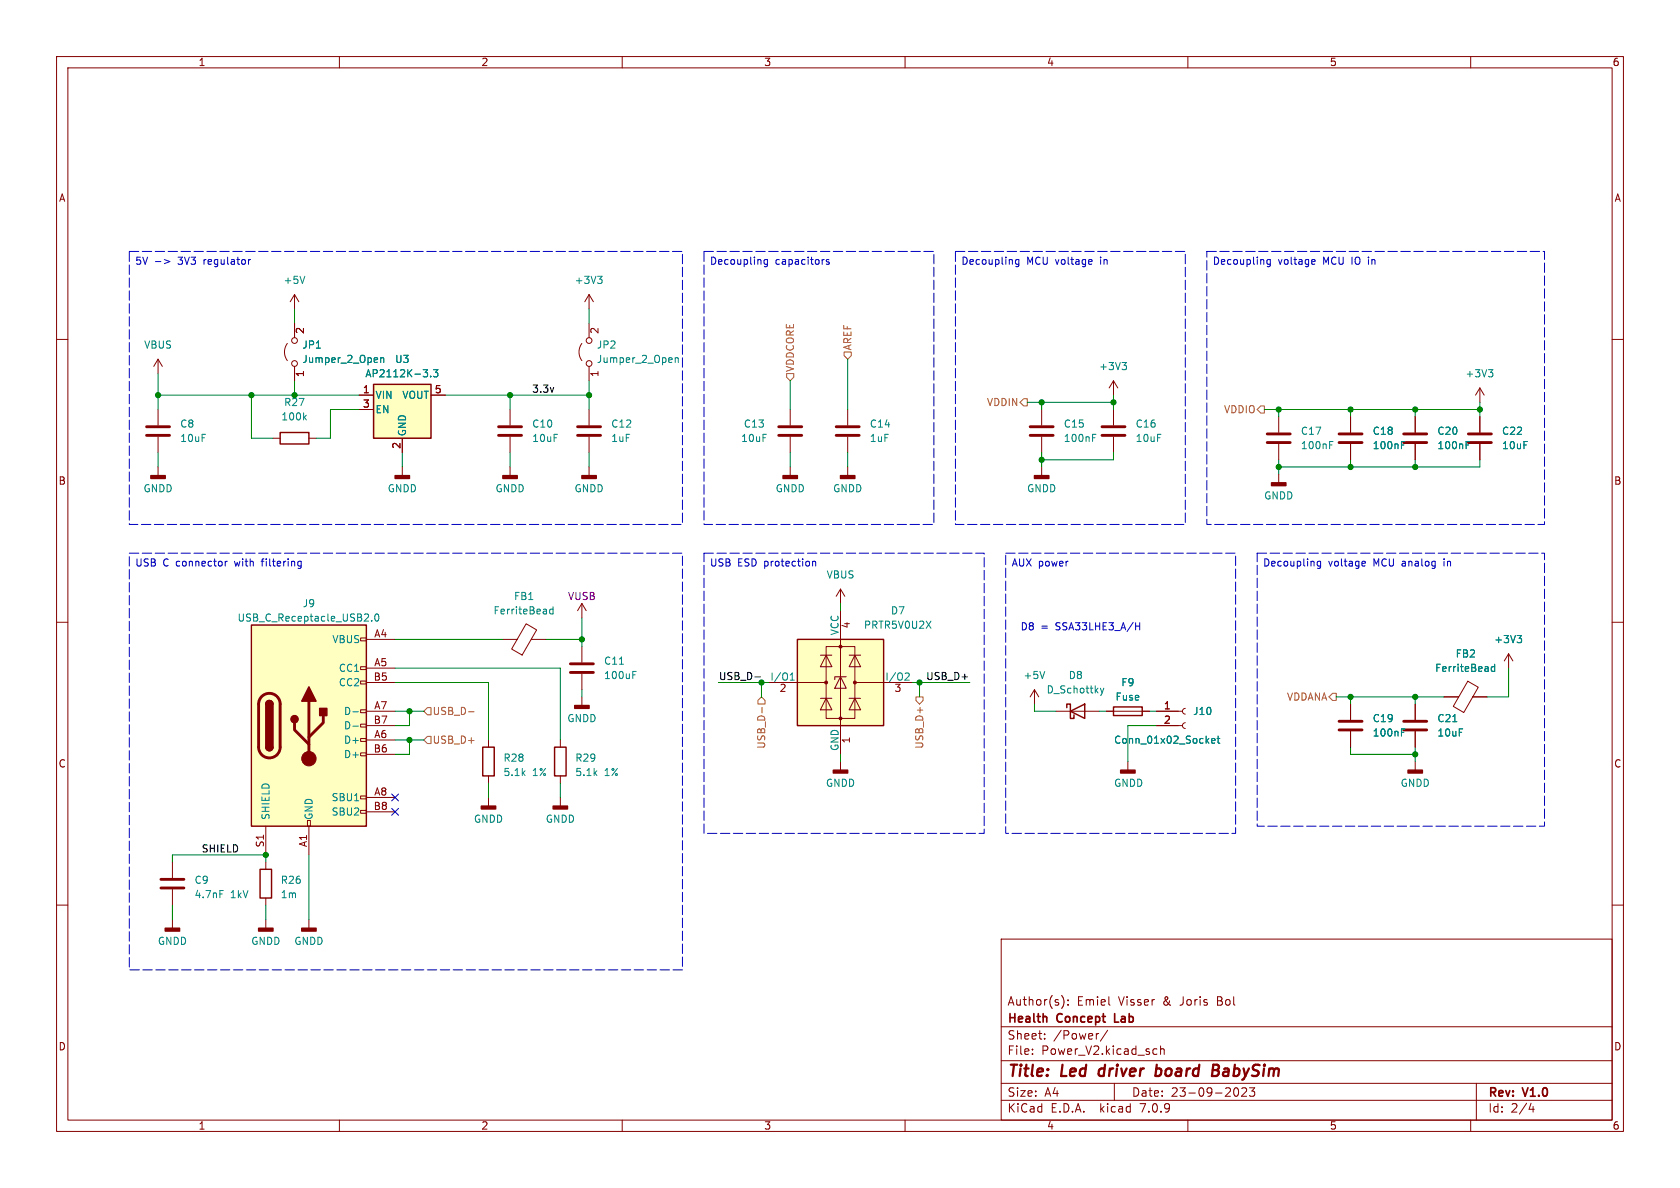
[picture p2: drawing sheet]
<svg xmlns="http://www.w3.org/2000/svg" width="297mm" height="210mm" viewBox="0 0 297 210" stroke-linecap="round" stroke-linejoin="round" font-family="sans-serif">
<g fill="none" stroke="#840000" stroke-width=".18">
<path d="M10 10h277v190h-277zM12 12h273v186h-273zM60 10v2M110 10v2M160 10v2M210 10v2M260 10v2M10 60h2M52.1 52.1l-.8 1.2M52.1 52.1v2.5M52.1 57.2v2.5M52.1 52.1l.7 1.2"/>
<path d="M104.1 52.1v2.5M104.1 57.2v2.5M104.1 52.1l-.7 1.2M104.1 52.1l.8 1.2M285 60h2M27.9 63.5v2.5M27.9 72.4v2.8M27.9 77.2v2.8M27.9 63.5l-.7 1.3M27.9 63.5l.8 1.3M48.3 77.5h1.2M50.8 60.7a2.54 2.54 0 0 0 0 3.1"/>
<path d="M52.1 64.8v2.5M54.6 77.5h1.3M63.5 69.9h2.5M63.5 72.4h2.5M71.1 77.5v2.5M76.2 69.9h2.5M90.2 72.4v2.8M90.2 77.2v2.8M102.9 60.7a2.54 2.54 0 0 0 0 3.1M104.1 64.8v2.5M104.1 72.4v2.8M104.1 77.2v2.8"/>
<path d="M139.7 72.4v2.8M139.7 77.2v2.8M149.9 72.4v2.8M149.9 77.2v2.8M184.1 72.4v2.8M184.1 77.2v2.8M196.8 67.3l-.7 1.3M196.8 67.3v2.6M196.8 72.4v2.8M196.8 77.2v2.8M196.8 67.3l.8 1.3M226.1 73.7v2.8"/>
<path d="M226.1 78.5v2.8M238.8 73.7v2.8M238.8 78.5v2.8M250.2 73.7v2.8M250.2 78.5v2.8M261.6 68.6l-.7 1.3M261.6 68.6v2.5M261.6 73.7v2.8M261.6 78.5v2.8M261.6 68.6l.8 1.3M27.9 82.6v1.5M71.1 82.6v1.5"/>
<path d="M90.2 82.6v1.5M104.1 82.6v1.5M139.7 82.6v1.5M149.9 82.6v1.5M184.1 82.6v1.5M226.1 83.8v1.5M10 110h2M63.8 117.9h1v.5h-1zM63.8 112.8h1v.5h-1zM64.8 113h5M64.8 118.1h5M88.9 113h2.5"/>
<path d="M93 110.3l1.9 1.1-2.6 4.4-1.9-1.1zM93.9 113h2.6M102.9 106.7l-.8 1.3M102.9 106.7v2.5M102.9 114.3v2.8M102.9 119.1v2.8M102.9 106.7l.7 1.3M145 115.8h2.1M146 114.3h5.1v12.7h-5.1zM146 115.8l1.1 2.1h-2.1zM148.6 119.6l1 2.1h-2zM148.6 104.1l-.8 1.3"/>
<path d="M148.6 104.1v2.6M148.6 108v25.4M148.6 104.1l.8 1.3M149.6 119.6h-2v.5M150.1 115.8h2M151.1 115.8l1 2.1h-2zM266.7 115.6l-.8 1.2M266.7 115.6v2.5M266.7 115.6l.8 1.2M285 110h2M63.8 133.1h1v.5h-1zM63.8 130.6h1v.5h-1z"/>
<path d="M63.8 128h1v.5h-1zM63.8 125.5h1v.5h-1zM63.8 120.4h1v.5h-1zM64.8 125.7h5M64.8 120.7h5M64.8 130.8h5M64.8 133.4h5M64.8 128.3h5M86.4 130.8v1.3M86.4 137.2v1.2M99.1 130.8v1.3M99.1 137.2v1.2"/>
<path d="M102.9 123.2v1.5M135.9 120.7h10.1M145 123.4h2.1M146 123.4l1.1 2.1h-2.1zM148.6 134.6v1.5M150.1 123.4h2M151.1 123.4l1 2.1h-2zM151.1 120.7h10.2M182.9 121.9l-.8 1.3M182.9 121.9v2.6M182.9 121.9l.7 1.3M186.7 125.7h7.6"/>
<path d="M195.6 125.7h7.6M199.4 134.6v1.5M204.5 125.7h4.5M204.5 128.3h4.5M209.5 127.8l-.3 .1-.2 .4 .2 .3 .3 .2M209.5 125.2l-.3 .2-.2 .3 .2 .4 .3 .1M238.8 124.5v2.8M238.8 129.3v2.8M250.2 124.5v2.8M250.2 129.3v2.8M250.2 134.6v1.5M255.3 123.2h2.6"/>
<path d="M259.5 120.4l1.8 1.1-2.5 4.5-1.9-1.1zM260.3 123.2h2.6M10 160h2M30.5 152.4v2.8M30.5 157.2v2.8M47 146.1v5M47 152.4v1.3M47 158.8v1.2M54.4 145h.5v1.1h-.5zM54.6 146.1v5M63.8 143.3h1v.5h-1zM63.8 140.7h1v.5h-1z"/>
<path d="M64.8 141h5M64.8 143.5h5M86.4 141v1.5M99.1 141v1.5M285 160h2M30.5 162.6v1.5M47 162.6v1.5M54.6 162.6v1.5M177 166h108v32h-108zM187.7 176a1.72 1.72 0 0 1 0 2.3M188.8 177.6v.1M188.8 176.8v.1"/>
<path d="M196.1 177.6l.1 .1M60 198v2M110 198v2M160 198v2M177 194.5h108M177 191.5h108M177 187.5h108M177 181.5h108M182.5 186.3v.1M182.5 185.5v.1M184.7 183.6v.1M184.7 182.8v.1"/>
<path d="M194.2 182.7l-.2 .1M195.8 182.1l-1.3 2M197 191.5v3M204.1 185.4l.4 .1M204.5 186.3l-.4 .1M205.2 185.5l.2-.1 .3 .1 .1 .9M205.2 184.9v1.5M210 198v2M218.8 192.4a.81 .81 0 0 1-.3 1.4l-.2-.1M220.3 192.4v.5l-.8 .9h.9M221.8 192.3l-.5 .6 .4 .1v.7l-.2 .1h-.4l-.2-.1M260 198v2"/>
<path d="M261 191.5v6.5M270.7 195l-.4 1.1h.9M271 195.6v1"/>
<circle cx="52.1" cy="64.3" r=".51"/>
<circle cx="52.1" cy="60.2" r=".51"/>
<circle cx="104.1" cy="60.2" r=".51"/>
<circle cx="104.1" cy="64.3" r=".51"/>
</g>
<path d="M194.4 189.1l-.2 .7 .3 .4M204.4 189l.2-.1 .6 .1M204.5 188.2l-.2 2M205.1 190a.66 .66 0 0 1-.8 .1M214.4 189.2h.7M214.5 188.2h.7a.49 .49 0 0 1 .3 .5 .49 .49 0 0 1-.4 .5M215.1 189.2l.2 .1a.58 .58 0 0 1-.3 .9h-.7" fill="none" stroke="#840000" stroke-width=".4"/>
<path d="M184.8 179.7l.3 .2v.8M197.1 179.2v1.5h.7" fill="none" stroke="#840000" stroke-width=".3"/>
<g fill="#840000" stroke="#840000" stroke-width=".25">
<path d="M45.7 164.1h2.6v.5h-2.6z"/>
<path d="M182.9 84.1h2.5v.5h-2.5z"/>
<path d="M147.3 136.1h2.6v.6h-2.6z"/>
<path d="M101.6 124.7h2.5v.5h-2.5z"/>
<path d="M224.8 85.3h2.5v.6h-2.5z"/>
<path d="M248.9 136.1h2.6v.6h-2.6z"/>
<path d="M53.3 164.1h2.6v.5h-2.6z"/>
<path d="M29.2 164.1h2.5v.5h-2.5z"/>
<path d="M47 132.1h1.3a.64 .64 0 0 1-.7 .6 .64 .64 0 0 1-.6-.6z"/>
<path d="M47 124.5h1.3v7.6h-1.3z"/>
<path d="M47.2 124a.64 .64 0 0 1 .7-.1 .64 .64 0 0 1 .4 .6h-1.3z"/>
<path d="M54.6 121.4l1.3 2.6h-2.6z"/>
<path d="M56.5 125.2h1.3v1.3h-1.3z"/>
<path d="M85.1 142.5h2.5v.5h-2.5z"/>
<path d="M97.8 142.5h2.5v.5h-2.5z"/>
<path d="M138.4 84.1h2.6v.5h-2.6z"/>
<path d="M198.1 136.1h2.6v.6h-2.6z"/>
<path d="M148.6 84.1h2.5v.5h-2.5z"/>
<path d="M26.7 84.1h2.5v.5h-2.5z"/>
<path d="M102.9 84.1h2.5v.5h-2.5z"/>
<path d="M69.8 84.1h2.6v.5h-2.6z"/>
<path d="M88.9 84.1h2.5v.5h-2.5z"/>
<circle cx="52.1" cy="127.1" r=".63"/>
</g>
<g fill="none" stroke="#840000" stroke-width=".51">
<path d="M25.9 77h4.1M25.9 75.4h4.1M88.1 77h4.1M88.1 75.4h4.1M102.1 77h4.1M102.1 75.4h4.1M137.7 77h4M137.7 75.4h4M147.8 77h4.1M147.8 75.4h4.1M182.1 77h4.1M182.1 75.4h4.1"/>
<path d="M194.8 77h4.1M194.8 75.4h4.1M224 78.2h4.1M224 76.7h4.1M236.7 78.2h4.1M236.7 76.7h4.1M248.2 78.2h4M248.2 76.7h4M259.6 78.2h4.1M259.6 76.7h4.1M100.8 118.9h4.1M100.8 117.3h4.1"/>
<path d="M46.3 123.1a1.9 1.9 0 0 1 2.1-.4 1.9 1.9 0 0 1 1.1 1.8v7.6a1.91 1.91 0 0 1-1.9 1.9 1.91 1.91 0 0 1-1.9-1.9v-7.8l.2-.6zM52.1 127.8v1.2l2.5 2.6M54.6 124v10.1M57.1 126.5v1.3l-2.5 2.5M236.7 129h4.1M236.7 127.5h4.1M248.2 129h4M248.2 127.5h4M28.4 157h4.1M28.4 155.4h4.1"/>
</g>
<g fill="none" stroke="#008484" stroke-width=".18">
<path d="M53.9 48.8l-.4 1.3M105.7 48.8h.7l-.4 .5M106.2 49.3l.2 .3v.3l-.2 .2M53.8 73.8l.4 .4M54.2 73.4l-.5 .5M67.3 63.4l.2-.2 .3 .1v.8M67.3 63.2v.9M74.8 65.3h.8l-.4 .5M75.5 66v.5M76.1 66.5v.1M76.6 65.3h.8l-.4 .5 .3 .2v.5l-.1 .1-.6-.1M119.4 63.2v.9"/>
<path d="M119.4 63.4l.2-.2 .3 .1v.8M193.2 77.4h.4M193.2 76.8h.6M198.4 64.1h.7l-.4 .5M198.9 64.6l.2 .2v.3l-.2 .2M235.1 78.7h.4M235.1 78h.6M247.8 78.7h.4M247.8 78h.6M259.2 78.7h.4M259.2 78h.6M263.1 65.3h.8l-.4 .5"/>
<path d="M263.7 65.8l.2 .3v.3l-.2 .2M65.7 109.7v.1M66.4 108.7l.2-.2a.68 .68 0 0 1 .4 .7 .68 .68 0 0 1-.4 .6l-.2-.1-.1-.4zM97.8 107.7h-.4l-.2 .2 .1 .6h.5M97.8 107.3v1.2M109.5 117.4h.7M111.9 119.3h.4M111.9 118.7h.6M139.7 119.3l.4-.3v1.2M160.2 119h.4l.1 .3-.7 .9h.7M184.7 118.7l-.4 1.3M264.2 117.9l-.3-.1-.3 .3 .2 .5h.4"/>
<path d="M264.2 117.4v1.3M268.2 112.3h.8l-.4 .5M268.8 112.8l.2 .3v.3l-.2 .2M62.4 125.8h1M62.4 128.4h1M139.7 120.2h.7M194.5 121.7l.3 .8M194.8 122.5l-.3 .4M195.1 121.7l-.3 .8M214.2 131l.6-.2-.1-.2-.3-.1-.2 .2 .1 .6h.4M215.2 130.5h.4M215.3 130.1v1.1l.3 .2"/>
<path d="M247.8 129.5h.4M247.8 128.8h.6M256.8 127.6h.8M38.9 157.4h.6"/>
</g>
<path d="M49.5 76.5h5.1v2h-5.1zM66 67.9h10.2v9.6h-10.2zM44.4 110.5h20.4v35.6h-20.4zM141 113h15.2v15.3h-15.2zM47 132.1a.64 .64 0 0 0 .6 .6 .64 .64 0 0 0 .7-.6M47 124.5a.64 .64 0 0 1 .6-.7 .64 .64 0 0 1 .7 .7M85.3 132.1h2.1v5.1h-2.1zM98 132.1h2.1v5.1h-2.1zM188.6 125.1v-.6h.6v2.5h.7v-.6M189.2 125.7l2.6-1.2v2.5zM196.8 125h5.1v1.5h-5.1zM46 153.7h2v5.1h-2z" fill="none" stroke="#840000" stroke-width=".25"/>
<g fill="#ffffc2" stroke="#ffffc2" stroke-width=".18">
<path d="M141 113h15.2v15.3h-15.2z"/>
<path d="M44.4 110.5h20.4v35.6h-20.4z"/>
<path d="M66 67.9h10.2v9.6h-10.2z"/>
</g>
<g fill="#840000" stroke="#840000" stroke-width=".18">
<circle cx="146" cy="120.6" r=".25"/>
<circle cx="148.6" cy="127" r=".25"/>
<circle cx="148.6" cy="114.3" r=".25"/>
<circle cx="151.1" cy="120.6" r=".25"/>
<circle cx="54.6" cy="134.1" r="1.27"/>
</g>
<path d="M139.1 66h1.2v.7l-.6 .6-.6-.6zM149.2 62.2h1.3v.7l-.6 .6-.7-.6zM181 70.5h.6v1.3h-.6l-.7-.7zM222.9 71.8h.6v1.2h-.6l-.7-.6zM75.6 125.1h.6v1.3h-.6l-.7-.7zM75.6 130.2h.6v1.2h-.6l-.7-.6zM82.8 125.8h1M134.6 123.2l.7 .6v.7h-1.3v-.7zM134.7 125.1v.9M161.9 123.2h1.3v.6l-.6 .7-.7-.7zM235.6 122.6h.6v1.2h-.6l-.7-.6z" fill="none" stroke="#848400" stroke-width=".18"/>
<path d="M133.5 119.7h.9" fill="none" stroke="#000" stroke-width=".18"/>
<g fill="none" stroke="#0000c2" stroke-width=".18">
<path d="M27.5 46.2h.9M29.1 45.9l.9 .3-.9 .4M43.9 45.9v.8M44.3 45.9l-.4 .2M135.7 45.9v1l-.3 .2h-.3M135.7 45.9h-.4l-.2 .2 .1 .6h.5M145.6 45.9h.1M146.6 45.9h-.3l-.2 .2v.1l.5 .2v.3h-.5M180.1 45.9v1l-.2 .2h-.3M180.1 45.9h-.3l-.3 .2 .1 .6h.5M192.9 45.9l.2 .3-.6 .1M193 46.7h-.1"/>
<path d="M224.6 45.9v1l-.3 .2h-.3M224.6 45.9h-.4l-.2 .2 .1 .6h.5M232.1 45.9h.3l.1 .3-.6 .1M232.4 46.7h-.3M39.8 99.2v.9M40.2 99.2l-.4 .3M52.9 99.2l.3 .1M53.2 99.2v1l-.1 .2-.3 .1M143.7 99.3l.1-.1 .3 .1 .1 .8M143.7 99.2v.9M233.5 99.3l-.4-.1-.2 .3 .1 .5h.5M233.5 99.2v1l-.3 .3-.3-.1"/>
<path d="M241 99.2l.3 .1 .1 .2-.6 .1M53.2 100l-.3 .1M200.8 110.7h.7M201.5 110.1v1.2M241.3 100l-.3 .1"/>
</g>
<path d="M22.9 44.5h97.7v48.2h-97.7zM124.5 44.5h40.6v48.2h-40.6zM168.9 44.5h40.6v48.2h-40.6zM213.4 44.5h59.6v48.2h-59.6zM22.9 97.8h97.7v73.7h-97.7zM124.5 97.8h49.5v49.5h-49.5zM177.8 97.8h40.6v49.5h-40.6zM222.2 97.8h50.8v48.3h-50.8z" fill="none" stroke="#0000c2" stroke-width=".18" stroke-dasharray="1.7 .6"/>
<g fill="none" stroke="#008400" stroke-width=".18">
<path d="M52.1 54.6v2.6M104.1 54.6v2.6M27.9 69.9h35.6M27.9 66v6.4M44.4 69.9v7.6h3.9M52.1 67.3v2.6M63.5 72.4h-5.1v5.1h-2.5M78.7 69.9h25.4M90.2 69.9v2.5M104.1 67.3v5.1M139.7 67.3v5.1M149.9 63.5v8.9"/>
<path d="M181.6 71.1h15.2M184.1 71.1v1.3M196.8 69.9v2.5M223.5 72.4h38.1M226.1 72.4v1.3M238.8 72.4v1.3M250.2 72.4v1.3M261.6 71.1v2.6M27.9 80v2.6M71.1 80v2.6M90.2 80v2.6M104.1 80v2.6"/>
<path d="M139.7 80v2.6M149.9 80v2.6M184.1 80v2.6M196.8 80v1.3h-12.7M226.1 81.3v2.5M238.8 81.3v1.3M250.2 81.3v1.3M261.6 81.3v1.3h-35.5M69.8 113h19.1M69.8 118.1h29.3v12.7M96.5 113h6.4M102.9 109.2v5.1"/>
<path d="M148.6 106.7v1.3M266.7 118.1v5.1h-3.8M69.8 120.7h16.6v10.1M69.8 125.7h5.1M69.8 130.8h5.1M72.4 130.8v2.6h-2.6M72.4 125.7v2.6h-2.6M86.4 138.4v2.6M99.1 138.4v2.6M102.9 121.9v1.3M127 120.7h8.9M134.6 120.7v2.5"/>
<path d="M148.6 133.4v1.2M161.3 120.7h10.1M162.6 120.7v2.5M182.9 124.5v1.2h3.8M194.3 125.7h1.3M203.2 125.7h1.3M204.5 128.3h-5.1v6.3M236.2 123.2h19.1M238.8 132.1v1.3h11.4M238.8 123.2v1.3M250.2 123.2v1.3M250.2 132.1v2.5"/>
<path d="M30.5 152.4v-1.3h16.5v1.3M54.6 151.1v11.5M30.5 160v2.6M47 160v2.6"/>
</g>
<path d="M69.2 140.4l1.3 1.2M69.2 142.9l1.3 1.2M70.5 140.4l-1.3 1.2M70.5 142.9l-1.3 1.2" fill="none" stroke="#000084" stroke-width=".18"/>
<g fill="#008400" stroke="#008400" stroke-width=".18">
<circle cx="226.1" cy="72.4" r=".46"/>
<circle cx="226.1" cy="82.6" r=".46"/>
<circle cx="184.1" cy="81.3" r=".46"/>
<circle cx="196.8" cy="71.1" r=".46"/>
<circle cx="184.1" cy="71.1" r=".46"/>
<circle cx="104.1" cy="69.9" r=".46"/>
<circle cx="102.9" cy="113" r=".46"/>
<circle cx="90.2" cy="69.9" r=".46"/>
<circle cx="47" cy="151.1" r=".46"/>
<circle cx="238.8" cy="82.6" r=".46"/>
<circle cx="238.8" cy="72.4" r=".46"/>
<circle cx="250.2" cy="82.6" r=".46"/>
<circle cx="261.6" cy="72.4" r=".46"/>
<circle cx="250.2" cy="72.4" r=".46"/>
<circle cx="162.6" cy="120.7" r=".46"/>
<circle cx="134.6" cy="120.7" r=".46"/>
<circle cx="52.1" cy="69.9" r=".46"/>
<circle cx="44.4" cy="69.9" r=".46"/>
<circle cx="27.9" cy="69.9" r=".46"/>
<circle cx="72.4" cy="130.8" r=".46"/>
<circle cx="72.4" cy="125.7" r=".46"/>
<circle cx="250.2" cy="123.2" r=".46"/>
<circle cx="250.2" cy="133.4" r=".46"/>
<circle cx="238.8" cy="123.2" r=".46"/>
</g>
<g font-size="2.8" fill="#840000">
<text x="178" y="190.9">Title:</text>
<text x="187.7" y="190.9">Led</text>
<text x="195.1" y="190.9">driver</text>
<text x="205.9" y="190.9">board</text>
<text x="216.7" y="190.9">BabySim</text>
</g>
<g font-size="2.1" fill="#840000">
<text x="178" y="178">Author(s):</text>
<text x="190.4" y="178">Emiel</text>
<text x="197.8" y="178">Visser</text>
<text x="205.8" y="178">&amp;</text>
<text x="208.9" y="178">Joris</text>
<text x="215.6" y="178">Bol</text>
<text x="178" y="184">Sheet:</text>
<text x="178" y="181.2">Health</text>
<text x="186.2" y="184">/Power/</text>
<text x="187" y="181.2">Concept</text>
<text x="197.7" y="181.2">Lab</text>
<text x="178" y="186.7">File:</text>
<text x="184.1" y="186.7">Power_V2.kicad_sch</text>
<text x="178" y="196.9">KiCad</text>
<text x="178" y="194.1">Size:</text>
<text x="184.7" y="194.1">A4</text>
<text x="185.7" y="196.9">E.D.A.</text>
<text x="194.6" y="196.9">kicad</text>
<text x="200" y="194.1">Date:</text>
<text x="201.8" y="196.9">7.0.9</text>
<text x="207" y="194.1">23-09-2023</text>
<text x="263" y="194.3">Rev:</text>
<text x="263" y="196.9">Id:</text>
<text x="267.1" y="196.9">2/4</text>
<text x="269.4" y="194.3">V1.0</text>
</g>
<g font-size="1.8" fill="#840000">
<text x="35" y="11.9">1</text>
<text x="85" y="11.9">2</text>
<text x="135" y="11.9">3</text>
<text x="185" y="11.9">4</text>
<text x="235" y="11.9">5</text>
<text x="285" y="11.9">6</text>
<text x="10.3" y="35.9">A</text>
<text x="285.3" y="35.9">A</text>
<text x="54.1" y="59.1" transform="rotate(-90 54.1 59.1)">2</text>
<text x="106.1" y="59.1" transform="rotate(-90 106.1 59.1)">2</text>
<text x="54.1" y="66.7" transform="rotate(-90 54.1 66.7)">1</text>
<text x="64.1" y="69.6">1</text>
<text x="76.8" y="69.6">5</text>
<text x="106.1" y="66.7" transform="rotate(-90 106.1 66.7)">1</text>
<text x="64.1" y="72.1">3</text>
<text x="70.9" y="79.4" transform="rotate(-90 70.9 79.4)">2</text>
<text x="10.3" y="85.9">B</text>
<text x="285.3" y="85.9">B</text>
<text x="66.1" y="112.8">A4</text>
<text x="150.6" y="111.2" transform="rotate(-90 150.6 111.2)">4</text>
<text x="66.1" y="117.9">A5</text>
<text x="66" y="120.4">B5</text>
<text x="66.1" y="125.5">A7</text>
<text x="137.7" y="122.6">2</text>
<text x="158" y="122.6">3</text>
<text x="205.7" y="125.5">1</text>
<text x="66" y="128">B7</text>
<text x="66.1" y="130.6">A6</text>
<text x="150.6" y="131.5" transform="rotate(-90 150.6 131.5)">1</text>
<text x="205.7" y="128">2</text>
<text x="10.3" y="135.9">C</text>
<text x="66" y="133.1">B6</text>
<text x="285.3" y="135.9">C</text>
<text x="66" y="143.3">B8</text>
<text x="66.1" y="140.7">A8</text>
<text x="46.7" y="149.9" transform="rotate(-90 46.7 149.9)">S1</text>
<text x="54.4" y="149.8" transform="rotate(-90 54.4 149.8)">A1</text>
<text x="10.3" y="185.9">D</text>
<text x="285.3" y="185.9">D</text>
<text x="35" y="199.9">1</text>
<text x="85" y="199.9">2</text>
<text x="135" y="199.9">3</text>
<text x="185" y="199.9">4</text>
<text x="235" y="199.9">5</text>
<text x="285" y="199.9">6</text>
</g>
<g font-size="1.8" fill="#0000c2">
<text x="23.8" y="47.1">5V</text>
<text x="31.6" y="47.1">3V3</text>
<text x="36.3" y="47.1">regulator</text>
<text x="125.4" y="47.1">Decoupling</text>
<text x="137" y="47.1">capacitors</text>
<text x="169.9" y="47.1">Decoupling</text>
<text x="181.5" y="47.1">MCU voltage</text>
<text x="194.8" y="47.1">in</text>
<text x="214.3" y="47.1">Decoupling</text>
<text x="225.9" y="47.1">voltage</text>
<text x="234" y="47.1">MCU IO in</text>
<text x="23.8" y="100.5">USB</text>
<text x="28.8" y="100.5">C connector</text>
<text x="41.8" y="100.5">with</text>
<text x="46.8" y="100.5">filtering</text>
<text x="125.4" y="100.5">USB</text>
<text x="130.4" y="100.5">ESD protection</text>
<text x="178.8" y="100.5">AUX power</text>
<text x="223.2" y="100.5">Decoupling</text>
<text x="234.8" y="100.5">voltage</text>
<text x="242.9" y="100.5">MCU analog</text>
<text x="255.7" y="100.5">in</text>
<text x="180.3" y="111.5">D8</text>
<text x="184" y="111.5">=</text>
<text x="186.7" y="111.5">SSA33LHE3_A/H</text>
</g>
<g font-size="1.8" fill="#008484">
<text x="50" y="50.4">+5V</text>
<text x="101.5" y="50.4">+3V3</text>
<text x="25.4" y="61.8">VBUS</text>
<text x="53.3" y="61.8">JP1</text>
<text x="53.3" y="64.4">Jumper_2_Open</text>
<text x="69.7" y="64.4">U3</text>
<text x="105.4" y="61.8">JP2</text>
<text x="105.4" y="64.4">Jumper_2_Open</text>
<text x="194.2" y="65.6">+3V3</text>
<text x="50.1" y="72">R27</text>
<text x="64.5" y="66.9">AP2112K-3.3</text>
<text x="66.3" y="70.7">VIN</text>
<text x="71" y="70.7">VOUT</text>
<text x="259" y="66.9">+3V3</text>
<text x="31.8" y="75.8">C8</text>
<text x="49.6" y="74.5">100k</text>
<text x="66.3" y="73.3">EN</text>
<text x="72" y="77.2" transform="rotate(-90 72 77.2)">GND</text>
<text x="94" y="75.8">C10</text>
<text x="108" y="75.8">C12</text>
<text x="131.4" y="75.8">C13</text>
<text x="153.7" y="75.8">C14</text>
<text x="188" y="75.8">C15</text>
<text x="200.7" y="75.8">C16</text>
<text x="229.9" y="77.1">C17</text>
<text x="242.6" y="77.1">C18</text>
<text x="254" y="77.1">C20</text>
<text x="265.4" y="77.1">C22</text>
<text x="31.8" y="78.3">10uF</text>
<text x="94" y="78.3">10uF</text>
<text x="108" y="78.3">1uF</text>
<text x="130.9" y="78.3">10uF</text>
<text x="153.7" y="78.3">1uF</text>
<text x="188" y="78.3">100nF</text>
<text x="200.7" y="78.3">10uF</text>
<text x="229.9" y="79.6">100nF</text>
<text x="242.6" y="79.6">100nF</text>
<text x="254" y="79.6">100nF</text>
<text x="265.4" y="79.6">10uF</text>
<text x="25.3" y="87.2">GNDD</text>
<text x="68.4" y="87.2">GNDD</text>
<text x="87.5" y="87.2">GNDD</text>
<text x="101.5" y="87.2">GNDD</text>
<text x="137" y="87.2">GNDD</text>
<text x="147.2" y="87.2">GNDD</text>
<text x="181.5" y="87.2">GNDD</text>
<text x="223.4" y="88.5">GNDD</text>
<text x="53.4" y="107.5">J9</text>
<text x="90.8" y="106.3">FB1</text>
<text x="146" y="102.5">VBUS</text>
<text x="41.9" y="110.1">USB_C_Receptacle_USB2.0</text>
<text x="58.7" y="113.9">VBUS</text>
<text x="87.1" y="108.8">FerriteBead</text>
<text x="148.3" y="112.4" transform="rotate(-90 148.3 112.4)">VCC</text>
<text x="152.6" y="111.4">PRTR5V0U2X</text>
<text x="157.4" y="108.8">D7</text>
<text x="264.1" y="113.9">+3V3</text>
<text x="59.8" y="119">CC1</text>
<text x="106.7" y="117.7">C11</text>
<text x="253.6" y="119">FerriteBead</text>
<text x="257.2" y="116.4">FB2</text>
<text x="59.8" y="121.5">CC2</text>
<text x="106.7" y="120.2">100uF</text>
<text x="136.1" y="120.4">I/O1</text>
<text x="156.4" y="120.4">I/O2</text>
<text x="180.8" y="120.2">+5V</text>
<text x="184.9" y="122.8">D_Schottky</text>
<text x="188.8" y="120.2">D8</text>
<text x="197.1" y="124.1">Fuse</text>
<text x="198.1" y="121.5">F9</text>
<text x="60.7" y="131.7">D+</text>
<text x="60.7" y="126.6">D-</text>
<text x="60.7" y="129.1">D-</text>
<text x="100.2" y="127.9">GNDD</text>
<text x="196.9" y="131.7">Conn_01x02_Socket</text>
<text x="210.8" y="126.6">J10</text>
<text x="242.6" y="130.4">100nF</text>
<text x="242.6" y="127.9">C19</text>
<text x="254" y="127.9">C21</text>
<text x="254" y="130.4">10uF</text>
<text x="60.7" y="134.2">D+</text>
<text x="88.9" y="134.8">R28</text>
<text x="88.9" y="137.4">5.1k</text>
<text x="94.1" y="137.4">1%</text>
<text x="101.6" y="134.8">R29</text>
<text x="101.6" y="137.4">5.1k</text>
<text x="106.8" y="137.4">1%</text>
<text x="148.3" y="132.8" transform="rotate(-90 148.3 132.8)">GND</text>
<text x="58.5" y="141.8">SBU1</text>
<text x="145.9" y="139.3">GNDD</text>
<text x="196.9" y="139.3">GNDD</text>
<text x="247.5" y="139.3">GNDD</text>
<text x="47.9" y="145" transform="rotate(-90 47.9 145)">SHIELD</text>
<text x="55.5" y="145" transform="rotate(-90 55.5 145)">GND</text>
<text x="58.5" y="144.4">SBU2</text>
<text x="83.7" y="145.6">GNDD</text>
<text x="96.4" y="145.6">GNDD</text>
<text x="34.3" y="156.4">C9</text>
<text x="34.3" y="159">4.7nF</text>
<text x="40.7" y="159">1kV</text>
<text x="49.5" y="156.4">R26</text>
<text x="49.5" y="159">1m</text>
<text x="27.8" y="167.2">GNDD</text>
<text x="44.3" y="167.2">GNDD</text>
<text x="51.9" y="167.2">GNDD</text>
</g>
<g font-size="1.8" fill="#848400">
<text x="140.6" y="65.8" transform="rotate(-90 140.6 65.8)">VDDCORE</text>
<text x="150.7" y="62" transform="rotate(-90 150.7 62)">AREF</text>
<text x="174.4" y="72">VDDIN</text>
<text x="216.3" y="73.3">VDDIO</text>
<text x="227.4" y="124.1">VDDANA</text>
<text x="76.4" y="126.6">USB_D-</text>
<text x="76.4" y="131.7">USB_D+</text>
<text x="135.5" y="132.5" transform="rotate(-90 135.5 132.5)">USB_D-</text>
<text x="163.4" y="132.5" transform="rotate(-90 163.4 132.5)">USB_D+</text>
</g>
<g font-size="1.8">
<text x="94" y="69.5">3.3v</text>
<text x="127" y="120.3">USB_D-</text>
<text x="163.6" y="120.3">USB_D+</text>
<text x="35.6" y="150.8">SHIELD</text>
</g>
<text font-size="1.8" fill="#840084" x="100.3" y="106.3">VUSB</text>
</svg>
